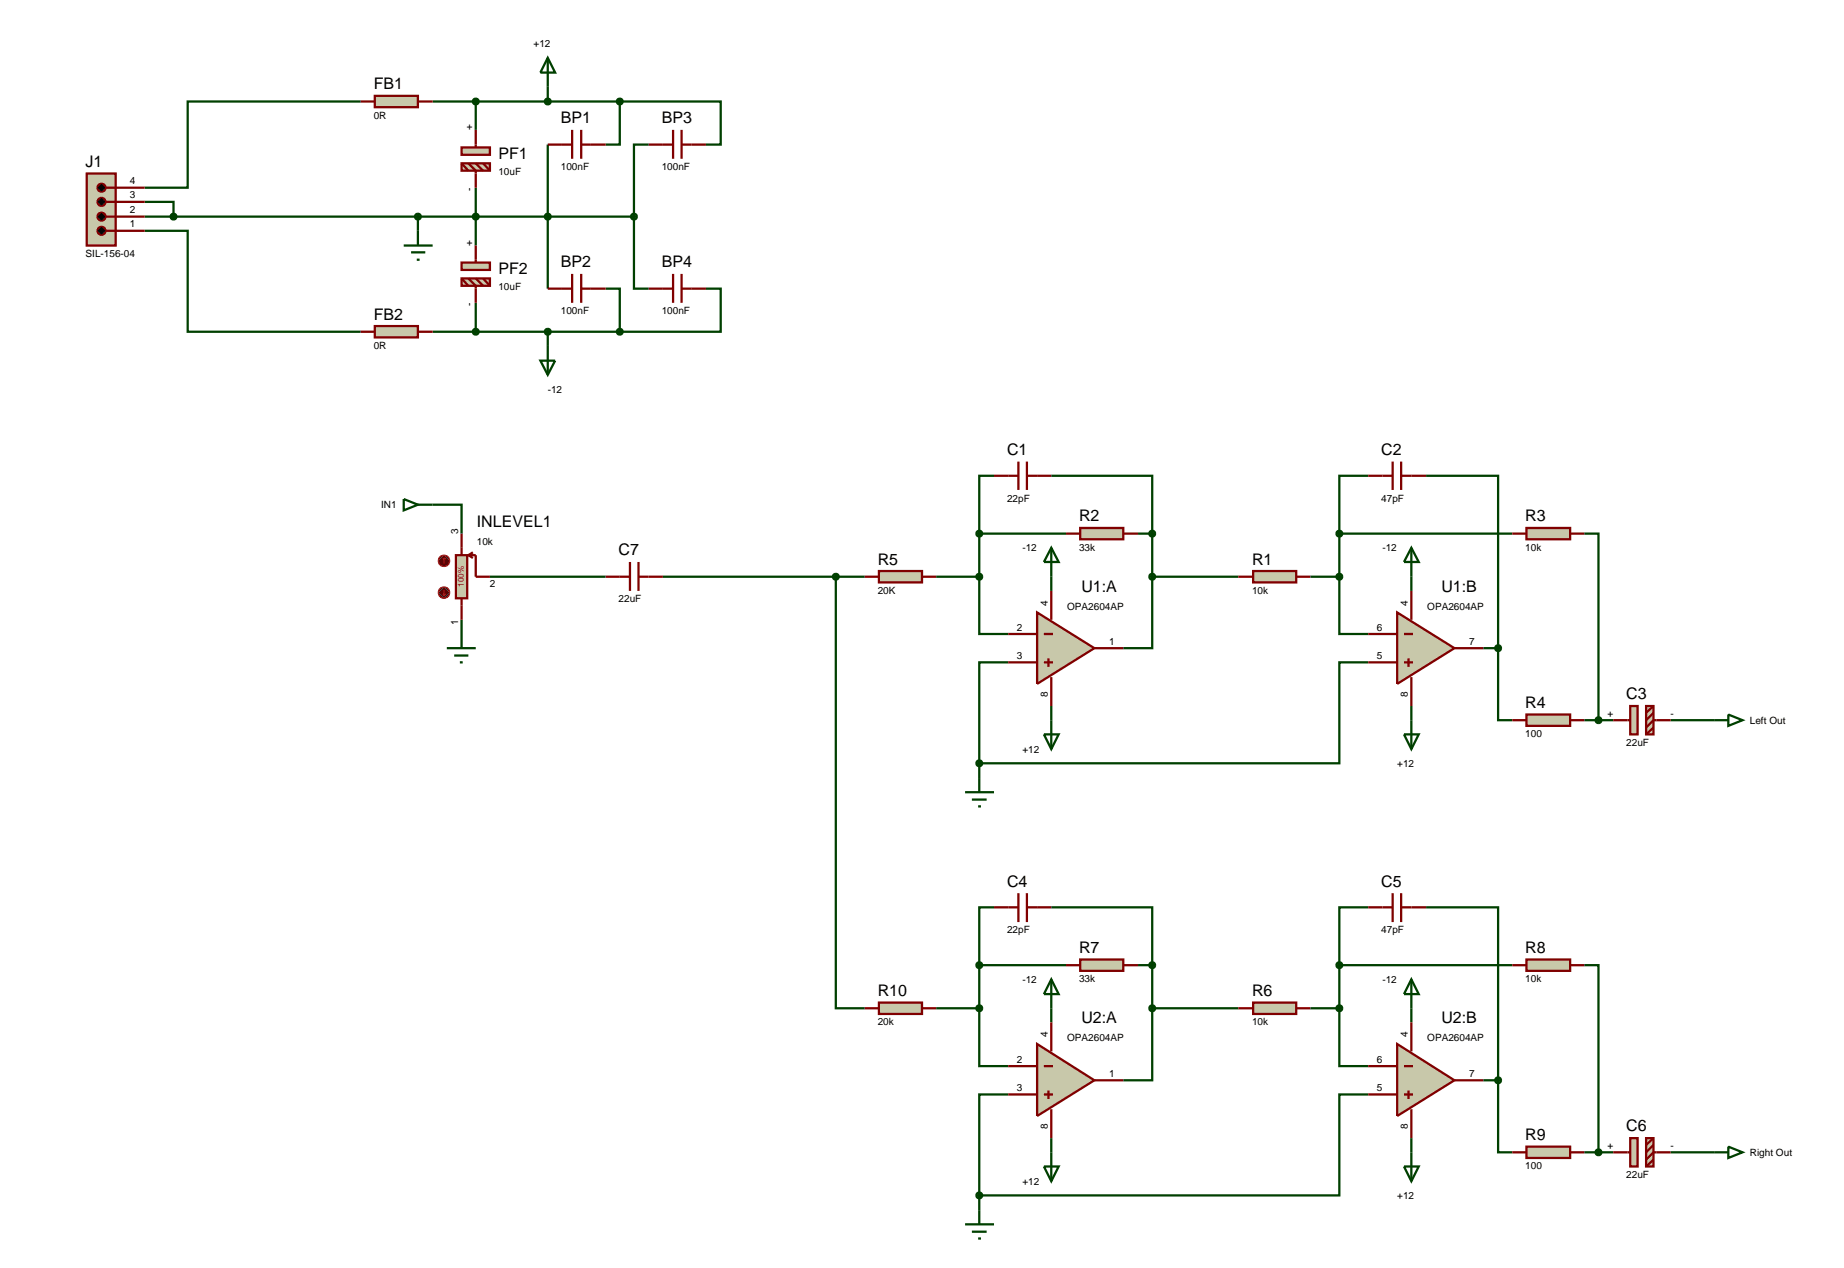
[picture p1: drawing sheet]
<svg xmlns="http://www.w3.org/2000/svg" width="325mm" height="224mm" viewBox="0 0 325 224" stroke-linecap="round" stroke-linejoin="round" font-family="sans-serif">
<g fill="none" stroke="#004000" stroke-width=".4">
<path d="M63.6 17.9h-30.5v15.2h-7.6M76.3 17.9h33M83.9 17.9v5M96.6 15.3v2.6M109.3 17.9v7.6h-2.5M109.3 17.9h17.8v7.6h-2.6M25.5 35.6h5.1v2.6M25.5 38.2h86.3M73.7 38.2v2.5M83.9 33.1v10.2M96.6 25.5v25.4M111.8 38.2v12.7h2.6"/>
<path d="M114.4 25.5h-2.6v12.7M25.5 40.7h7.6v17.8h30.5M76.3 58.5h33M83.9 53.4v5.1M96.6 58.5v2.5M106.8 50.9h2.5v7.6M124.5 50.9h2.6v7.6h-17.8M71.2 88l2.5 1-2.5 1zM73.7 89h7.7v5.1M172.7 94.1h15.3M172.7 94.1v7.6M175.3 83.9h-2.6v10.2"/>
<path d="M185.4 83.9h17.8v10.2M200.7 94.1h2.5M203.2 94.1v7.6M236.2 94.1h30.5M236.2 94.1v7.6M241.3 83.9h-5.1v10.2M251.5 83.9h12.7v30.4M279.4 94.1h2.5v32.9M81.4 109.3v2.5M86.4 101.7h20.4M116.9 101.7h35.6M147.4 101.7v76.1h5.1"/>
<path d="M165.1 101.7h7.6M172.7 101.7v10.1h5.1M177.8 116.8h-5.1v17.8M185.4 101.7v2.5M203.2 101.7v12.6h-5.1M203.2 101.7h15.2M231.1 101.7h5.1M236.2 101.7v10.1h5.1M241.3 116.8h-5.1v17.8h-63.5M248.9 101.7v2.5M261.6 114.3h2.6M264.2 114.3v12.7h2.5"/>
<path d="M172.7 134.6v2.6M185.4 124.5v2.5M248.9 124.5v2.5M279.4 127h5.1M294.6 127h7.7M165.1 177.8h7.6M172.7 177.8v10.2h5.1M172.7 170.2v7.6M172.7 170.2h15.3M175.3 160h-2.6v10.2M185.4 160h17.8v10.2M185.4 177.8v2.5"/>
<path d="M200.7 170.2h2.5M203.2 177.8v12.7h-5.1M203.2 177.8h15.2M203.2 170.2v7.6M231.1 177.8h5.1M236.2 177.8v10.2h5.1M236.2 170.2v7.6M236.2 170.2h30.5M241.3 160h-5.1v10.2M248.9 177.8v2.5M251.5 160h12.7v30.5M279.4 170.2h2.5v33"/>
<path d="M177.8 193h-5.1v17.8M241.3 193h-5.1v17.8h-63.5M261.6 190.5h2.6M264.2 190.5v12.7h2.5M172.7 210.8v2.6M185.4 200.7v2.5M248.9 200.7v2.5M279.4 203.2h5.1M294.6 203.2h7.7"/>
</g>
<path d="M80.4 97.9h2v7.6h-2z" fill="#c8c8aa" stroke="#800000" stroke-width=".4"/>
<path d="M81.4 94.1v3.8M82.6 97.9l.8 .5M82.6 97.9h1.3v3.8h2.5M83.4 97.4l-.8 .5M81.4 105.5v3.8" fill="none" stroke="#800000" stroke-width=".4"/>
<path d="M77.6 98.2l.7-.3-1 1zM78.3 97.9a.94 .94 0 0 1 1 1zM79.3 98.9a.94 .94 0 0 1-1 1zM77.3 98.9l1 1a.94 .94 0 0 1-1-1z" fill="#400000" stroke="#f00" stroke-width=".2"/>
<path d="M77.3 98.9l1-1 1 1-1 1z" fill="#400000"/>
<path d="M78.3 98.4l-.2 .2M78.3 98.4l.3 .2M78.3 98.4v1" fill="none" stroke="#f00" stroke-width=".2"/>
<path d="M77.6 103.8l.7-.3-1 1zM78.3 103.5a.94 .94 0 0 1 1 1zM78.3 105.5l1-1a.94 .94 0 0 1-1 1zM77.3 104.5l1 1a.94 .94 0 0 1-1-1z" fill="#400000" stroke="#f00" stroke-width=".2"/>
<path d="M78.3 103.5l1 1-1 1-1-1z" fill="#400000"/>
<path d="M78.1 104.7l.2 .3M78.3 104v1M78.6 104.7l-.3 .3" fill="none" stroke="#f00" stroke-width=".2"/>
<path d="M78.8 114.3h5.1M80.1 115.6h2.5M81.1 116.8h.5M81.4 111.8v2.5" fill="none" stroke="#004000" stroke-width=".4"/>
<path d="M182.9 108l10.1 6.3-10.1 6.3z" fill="#c8c8aa" stroke="#800000" stroke-width=".4"/>
<path d="M177.8 111.8h5.1M177.8 116.8h5.1M184.1 111.8h1.6M184.1 116.8h1.6M184.9 116.1v1.5M185.4 104.2v5.1M185.4 119.4v5.1M193 114.3h5.1" fill="none" stroke="#800000" stroke-width=".4"/>
<path d="M246.4 108l10.1 6.3-10.1 6.3z" fill="#c8c8aa" stroke="#800000" stroke-width=".4"/>
<path d="M241.3 111.8h5.1M241.3 116.8h5.1M247.6 111.8h1.6M247.6 116.8h1.6M248.4 116.1v1.5M248.9 104.2v5.1M248.9 119.4v5.1M256.5 114.3h5.1" fill="none" stroke="#800000" stroke-width=".4"/>
<path d="M221 100.7h7.6v2h-7.6z" fill="#c8c8aa" stroke="#800000" stroke-width=".4"/>
<path d="M218.4 101.7h2.6M228.6 101.7h2.5" fill="none" stroke="#800000" stroke-width=".4"/>
<path d="M190.5 93.1h7.6v2h-7.6z" fill="#c8c8aa" stroke="#800000" stroke-width=".4"/>
<path d="M188 94.1h2.5M198.1 94.1h2.6" fill="none" stroke="#800000" stroke-width=".4"/>
<path d="M269.2 93.1h7.7v2h-7.7z" fill="#c8c8aa" stroke="#800000" stroke-width=".4"/>
<path d="M175.3 83.9h4.3M179.6 81.4v5M181.1 81.4v5M181.1 83.9h4.3M241.3 83.9h4.3M245.6 81.4v5M247.1 83.9h4.4M247.1 81.4v5M266.7 94.1h2.5M276.9 94.1h2.5" fill="none" stroke="#800000" stroke-width=".4"/>
<path d="M185.4 96.6l1.3 2.5h-2.6zM185.4 96.6v5.1M248.9 96.6l1.3 2.5h-2.6zM248.9 96.6v5.1M170.2 139.7h5.1M172.7 137.2v2.5M184.1 129.5h2.6l-1.3 2.6zM185.4 127v5.1M247.6 129.5h2.6l-1.3 2.6zM248.9 127v5.1M171.4 141h2.6M172.5 142.2h.5" fill="none" stroke="#004000" stroke-width=".4"/>
<path d="M269.2 126h7.7v2h-7.7z" fill="#c8c8aa" stroke="#800000" stroke-width=".4"/>
<path d="M266.7 127h2.5M276.9 127h2.5" fill="none" stroke="#800000" stroke-width=".4"/>
<g fill="#c8c8aa" stroke="#800000" stroke-width=".4">
<path d="M287.5 124.5h1.3v5h-1.3z"/>
<path d="M290.3 124.5h1.3v5h-1.3z"/>
</g>
<path d="M284.5 127h3M291.6 124.5l-1.3 1.2M291.6 125.7l-1.3 1.3M291.6 128.3l-1.3 1.2M294.6 127h-3l-1.3 1.3" fill="none" stroke="#800000" stroke-width=".4"/>
<path d="M302.3 127h2.5M304.8 126l2.5 1-2.5 1zM302.3 203.2h2.5M304.8 202.2l2.5 1-2.5 1z" fill="none" stroke="#004000" stroke-width=".4"/>
<path d="M155 100.7h7.6v2h-7.6z" fill="#c8c8aa" stroke="#800000" stroke-width=".4"/>
<path d="M152.5 101.7h2.5M162.6 101.7h2.5" fill="none" stroke="#800000" stroke-width=".4"/>
<path d="M202.8 93.8l.4-.2-.5 .5zM203.2 93.6l.4 .2 .1 .3zM203.7 94.1l-.1 .3-.4 .2zM202.7 94.1l.5 .5-.4-.2z" fill="#004000" stroke="#004000" stroke-width=".4"/>
<path d="M202.7 94.1l.5-.5 .5 .5-.5 .5z" fill="#004000"/>
<path d="M172.4 93.7l.3-.1-.5 .5zM172.7 93.6l.3 .1 .2 .4zM173.2 94.1l-.1 .3-.4 .2zM172.2 94.1l.5 .5-.4-.2z" fill="#004000" stroke="#004000" stroke-width=".4"/>
<path d="M172.2 94.1l.5-.5 .5 .5-.5 .5z" fill="#004000"/>
<path d="M172.4 134.2l.3-.1-.5 .5zM172.7 134.1l.3 .1 .2 .4zM172.7 135.1l.5-.5-.2 .4zM172.2 134.6l.5 .5-.3-.1z" fill="#004000" stroke="#004000" stroke-width=".4"/>
<path d="M172.7 134.1l.5 .5-.5 .5-.5-.5z" fill="#004000"/>
<path d="M235.8 93.8l.4-.2-.5 .5zM236.2 93.6l.3 .1 .2 .4zM236.7 94.1l-.1 .3-.4 .2zM235.7 94.1l.5 .5-.4-.2z" fill="#004000" stroke="#004000" stroke-width=".4"/>
<path d="M235.7 94.1l.5-.5 .5 .5-.5 .5z" fill="#004000"/>
<path d="M235.9 101.3l.3-.1-.5 .5zM236.2 101.2l.4 .2 .1 .3zM236.2 102.2l.5-.5-.2 .4zM235.7 101.7l.5 .5-.4-.2z" fill="#004000" stroke="#004000" stroke-width=".4"/>
<path d="M236.2 101.2l.5 .5-.5 .5-.5-.5z" fill="#004000"/>
<path d="M263.8 114l.4-.2-.5 .5zM264.2 113.8l.3 .1 .2 .4zM264.7 114.3l-.1 .3-.4 .2zM263.7 114.3l.5 .5-.4-.2z" fill="#004000" stroke="#004000" stroke-width=".4"/>
<path d="M263.7 114.3l.5-.5 .5 .5-.5 .5z" fill="#004000"/>
<path d="M281.5 126.7l.4-.2-.5 .5zM281.9 126.5l.4 .2 .1 .3zM282.4 127l-.1 .3-.4 .2zM281.4 127l.5 .5-.4-.2z" fill="#004000" stroke="#004000" stroke-width=".4"/>
<path d="M281.4 127l.5-.5 .5 .5-.5 .5z" fill="#004000"/>
<path d="M182.9 184.1l10.1 6.4-10.1 6.3z" fill="#c8c8aa" stroke="#800000" stroke-width=".4"/>
<path d="M177.8 188h5.1M177.8 193h5.1M184.1 188h1.6M184.1 193h1.6M184.9 192.3v1.5M185.4 180.3v5.1M185.4 195.6v5.1M193 190.5h5.1" fill="none" stroke="#800000" stroke-width=".4"/>
<path d="M246.4 184.1l10.1 6.4-10.1 6.3z" fill="#c8c8aa" stroke="#800000" stroke-width=".4"/>
<path d="M241.3 188h5.1M241.3 193h5.1M247.6 188h1.6M247.6 193h1.6M248.4 192.3v1.5M248.9 180.3v5.1M248.9 195.6v5.1M256.5 190.5h5.1" fill="none" stroke="#800000" stroke-width=".4"/>
<path d="M221 176.8h7.6v2h-7.6z" fill="#c8c8aa" stroke="#800000" stroke-width=".4"/>
<path d="M218.4 177.8h2.6M228.6 177.8h2.5" fill="none" stroke="#800000" stroke-width=".4"/>
<path d="M190.5 169.2h7.6v2h-7.6z" fill="#c8c8aa" stroke="#800000" stroke-width=".4"/>
<path d="M188 170.2h2.5M198.1 170.2h2.6" fill="none" stroke="#800000" stroke-width=".4"/>
<path d="M269.2 169.2h7.7v2h-7.7z" fill="#c8c8aa" stroke="#800000" stroke-width=".4"/>
<path d="M179.6 157.5v5.1M181.1 157.5v5.1M245.6 157.5v5.1M247.1 157.5v5.1M175.3 160h4.3M181.1 160h4.3M241.3 160h4.3M247.1 160h4.4M266.7 170.2h2.5M276.9 170.2h2.5" fill="none" stroke="#800000" stroke-width=".4"/>
<path d="M185.4 172.7l1.3 2.6h-2.6zM185.4 172.7v5.1M248.9 172.7l1.3 2.6h-2.6zM248.9 172.7v5.1M170.2 215.9h5.1M171.4 217.2h2.6M172.5 218.4h.5M172.7 213.4v2.5M184.1 205.7h2.6l-1.3 2.6zM185.4 203.2v5.1M247.6 205.7h2.6l-1.3 2.6zM248.9 203.2v5.1" fill="none" stroke="#004000" stroke-width=".4"/>
<path d="M269.2 202.2h7.7v2h-7.7z" fill="#c8c8aa" stroke="#800000" stroke-width=".4"/>
<path d="M266.7 203.2h2.5M276.9 203.2h2.5" fill="none" stroke="#800000" stroke-width=".4"/>
<path d="M202.9 169.8l.3-.1-.5 .5zM203.2 169.7l.4 .2 .1 .3zM203.7 170.2l-.1 .3-.4 .2zM202.7 170.2l.5 .5-.4-.2z" fill="#004000" stroke="#004000" stroke-width=".4"/>
<path d="M203.2 169.7l.5 .5-.5 .5-.5-.5z" fill="#004000"/>
<path d="M172.4 169.8l.3-.1-.5 .5zM172.7 169.7l.3 .1 .2 .4zM172.7 170.7l.5-.5-.2 .4zM172.2 170.2l.5 .5-.3-.1z" fill="#004000" stroke="#004000" stroke-width=".4"/>
<path d="M172.7 169.7l.5 .5-.5 .5-.5-.5z" fill="#004000"/>
<path d="M172.4 210.4l.3-.1-.5 .5zM172.7 210.3l.3 .1 .2 .4zM172.7 211.3l.5-.5-.2 .4zM172.2 210.8l.5 .5-.3-.1z" fill="#004000" stroke="#004000" stroke-width=".4"/>
<path d="M172.7 210.3l.5 .5-.5 .5-.5-.5z" fill="#004000"/>
<path d="M235.8 169.9l.4-.2-.5 .5zM236.2 169.7l.3 .1 .2 .4zM236.2 170.7l.5-.5-.2 .4zM235.7 170.2l.5 .5-.3-.1z" fill="#004000" stroke="#004000" stroke-width=".4"/>
<path d="M235.7 170.2l.5-.5 .5 .5-.5 .5z" fill="#004000"/>
<path d="M235.8 177.5l.4-.2-.5 .5zM236.2 177.3l.3 .1 .2 .4zM236.7 177.8l-.1 .3-.4 .2zM235.7 177.8l.5 .5-.4-.2z" fill="#004000" stroke="#004000" stroke-width=".4"/>
<path d="M235.7 177.8l.5-.5 .5 .5-.5 .5z" fill="#004000"/>
<path d="M263.8 190.2l.4-.2-.5 .5zM264.2 190l.3 .1 .2 .4zM264.7 190.5l-.1 .3-.4 .2zM263.7 190.5l.5 .5-.4-.2z" fill="#004000" stroke="#004000" stroke-width=".4"/>
<path d="M263.7 190.5l.5-.5 .5 .5-.5 .5z" fill="#004000"/>
<g fill="#c8c8aa" stroke="#800000" stroke-width=".4">
<path d="M287.5 200.7h1.3v5h-1.3z"/>
<path d="M290.3 200.7h1.3v5h-1.3z"/>
</g>
<path d="M284.5 203.2h3M291.6 200.7l-1.3 1.2M291.6 201.9l-1.3 1.3M291.6 204.5l-1.3 1.2M294.6 203.2h-3l-1.3 1.3" fill="none" stroke="#800000" stroke-width=".4"/>
<path d="M281.5 202.9l.4-.2-.5 .5zM281.9 202.7l.3 .1 .2 .4zM282.4 203.2l-.1 .3-.4 .2zM281.4 203.2l.5 .5-.4-.2z" fill="#004000" stroke="#004000" stroke-width=".4"/>
<path d="M281.4 203.2l.5-.5 .5 .5-.5 .5z" fill="#004000"/>
<path d="M172.4 101.3l.3-.1-.5 .5zM172.7 101.2l.4 .2 .1 .3zM172.7 102.2l.5-.5-.2 .4zM172.2 101.7l.5 .5-.4-.2z" fill="#004000" stroke="#004000" stroke-width=".4"/>
<path d="M172.7 101.2l.5 .5-.5 .5-.5-.5z" fill="#004000"/>
<path d="M111.1 99.1v5.1M112.6 99.1v5.1M106.8 101.7h4.3M112.6 101.7h4.3" fill="none" stroke="#800000" stroke-width=".4"/>
<path d="M202.9 101.3l.3-.1-.5 .5zM203.2 101.2l.4 .2 .1 .3zM203.7 101.7l-.1 .3-.4 .2zM202.7 101.7l.5 .5-.4-.2z" fill="#004000" stroke="#004000" stroke-width=".4"/>
<path d="M203.2 101.2l.5 .5-.5 .5-.5-.5z" fill="#004000"/>
<path d="M202.9 177.4l.3-.1-.5 .5zM203.2 177.3l.4 .2 .1 .3zM203.7 177.8l-.1 .3-.4 .2zM202.7 177.8l.5 .5-.4-.2z" fill="#004000" stroke="#004000" stroke-width=".4"/>
<path d="M203.2 177.3l.5 .5-.5 .5-.5-.5z" fill="#004000"/>
<path d="M96.6 10.2l1.3 2.6h-2.6zM96.6 10.2v5.1M71.2 43.3h5.1M72.5 44.5h2.5M73.5 45.8h.5M73.7 40.7v2.6M95.3 63.6h2.6l-1.3 2.5zM96.6 61v5.1" fill="none" stroke="#004000" stroke-width=".4"/>
<path d="M66.1 16.9h7.6v2h-7.6z" fill="#c8c8aa" stroke="#800000" stroke-width=".4"/>
<path d="M63.6 17.9h2.5M73.7 17.9h2.6" fill="none" stroke="#800000" stroke-width=".4"/>
<path d="M66.1 57.5h7.6v2h-7.6z" fill="#c8c8aa" stroke="#800000" stroke-width=".4"/>
<path d="M63.6 58.5h2.5M73.7 58.5h2.6" fill="none" stroke="#800000" stroke-width=".4"/>
<path d="M15.3 30.6h5.1v12.7h-5.1z" fill="#c8c8aa" stroke="#800000" stroke-width=".4"/>
<path d="M18.6 38.2h6.9M18.6 35.6h6.9M18.6 33.1h6.9M18.6 40.7h6.9" fill="none" stroke="#800000" stroke-width=".4"/>
<g fill="#000" stroke="#800000" stroke-width=".4">
<path d="M17.4 37.7l.5-.2-.7 .7zM17.9 37.5a.68 .68 0 0 1 .7 .7zM18.6 38.2a.68 .68 0 0 1-.7 .7zM17.2 38.2l.7 .7a.68 .68 0 0 1-.7-.7z"/>
<path d="M17.4 35.1l.5-.2-.7 .7zM17.9 34.9a.68 .68 0 0 1 .7 .7zM18.6 35.6a.68 .68 0 0 1-.7 .7zM17.2 35.6l.7 .7a.68 .68 0 0 1-.7-.7z"/>
<path d="M17.4 32.6l.5-.2-.7 .7zM17.9 32.4a.68 .68 0 0 1 .7 .7zM18.6 33.1a.68 .68 0 0 1-.7 .7zM17.2 33.1l.7 .7a.68 .68 0 0 1-.7-.7z"/>
<path d="M17.4 40.2l.5-.2-.7 .7zM17.9 40a.68 .68 0 0 1 .7 .7zM18.6 40.7a.68 .68 0 0 1-.7 .7zM17.2 40.7l.7 .7a.68 .68 0 0 1-.7-.7z"/>
</g>
<path d="M17.9 37.5l.7 .7-.7 .7-.7-.7zM17.9 34.9l.7 .7-.7 .7-.7-.7zM17.9 32.4l.7 .7-.7 .7-.7-.7zM17.9 40l.7 .7-.7 .7-.7-.7z" fill="#000"/>
<path d="M30.3 37.8l.3-.1-.5 .5zM30.6 37.7l.3 .1 .2 .4zM31.1 38.2l-.2 .4-.3 .1zM30.1 38.2l.5 .5-.4-.2z" fill="#004000" stroke="#004000" stroke-width=".4"/>
<path d="M30.6 37.7l.5 .5-.5 .5-.5-.5z" fill="#004000"/>
<g fill="#c8c8aa" stroke="#800000" stroke-width=".4">
<path d="M81.4 26h5v1.3h-5z"/>
<path d="M81.4 28.8h5v1.3h-5z"/>
</g>
<path d="M81.4 28.8l1.2 1.3M82.6 28.8l1.3 1.3v3M83.9 22.9v3.1M83.9 28.8l1.3 1.3M85.2 28.8l1.2 1.3" fill="none" stroke="#800000" stroke-width=".4"/>
<path d="M83.5 17.6l.4-.2-.5 .5zM83.9 17.4l.4 .2 .1 .3zM84.4 17.9l-.1 .3-.4 .2zM83.4 17.9l.5 .5-.3-.1z" fill="#004000" stroke="#004000" stroke-width=".4"/>
<path d="M83.4 17.9l.5-.5 .5 .5-.5 .5z" fill="#004000"/>
<path d="M83.5 37.9l.4-.2-.5 .5zM83.9 37.7l.4 .2 .1 .3zM84.4 38.2l-.1 .3-.4 .2zM83.4 38.2l.5 .5-.3-.1z" fill="#004000" stroke="#004000" stroke-width=".4"/>
<path d="M83.4 38.2l.5-.5 .5 .5-.5 .5z" fill="#004000"/>
<g fill="#c8c8aa" stroke="#800000" stroke-width=".4">
<path d="M81.4 46.3h5v1.3h-5z"/>
<path d="M81.4 49.1h5v1.3h-5z"/>
</g>
<path d="M81.4 49.1l1.2 1.3M82.6 49.1l1.3 1.3v3M83.9 43.3v3M83.9 49.1l1.3 1.3M85.2 49.1l1.2 1.3" fill="none" stroke="#800000" stroke-width=".4"/>
<path d="M83.5 58.2l.4-.2-.5 .5zM83.9 58l.4 .2 .1 .3zM83.9 59l.5-.5-.1 .3zM83.4 58.5l.5 .5-.3-.1z" fill="#004000" stroke="#004000" stroke-width=".4"/>
<path d="M83.4 58.5l.5-.5 .5 .5-.5 .5z" fill="#004000"/>
<path d="M96.6 25.5h4.3M100.9 22.9v5.1M102.5 22.9v5.1M102.5 25.5h4.3M96.6 50.9h4.3M100.9 48.3v5.1M102.5 48.3v5.1M102.5 50.9h4.3" fill="none" stroke="#800000" stroke-width=".4"/>
<path d="M96.2 37.9l.4-.2-.5 .5zM96.6 37.7l.4 .2 .1 .3zM97.1 38.2l-.2 .4-.3 .1zM96.1 38.2l.5 .5-.3-.1z" fill="#004000" stroke="#004000" stroke-width=".4"/>
<path d="M96.1 38.2l.5-.5 .5 .5-.5 .5z" fill="#004000"/>
<path d="M96.2 17.6l.4-.2-.5 .5zM96.6 17.4l.3 .1 .2 .4zM97.1 17.9l-.1 .3-.4 .2zM96.1 17.9l.5 .5-.3-.1z" fill="#004000" stroke="#004000" stroke-width=".4"/>
<path d="M96.1 17.9l.5-.5 .5 .5-.5 .5z" fill="#004000"/>
<path d="M108.9 17.6l.4-.2-.5 .5zM109.3 17.4l.3 .1 .2 .4zM109.8 17.9l-.1 .3-.4 .2zM108.8 17.9l.5 .5-.3-.1z" fill="#004000" stroke="#004000" stroke-width=".4"/>
<path d="M108.8 17.9l.5-.5 .5 .5-.5 .5z" fill="#004000"/>
<path d="M96.2 58.2l.4-.2-.5 .5zM96.6 58l.3 .1 .2 .4zM97.1 58.5l-.1 .3-.4 .2zM96.1 58.5l.5 .5-.3-.1z" fill="#004000" stroke="#004000" stroke-width=".4"/>
<path d="M96.1 58.5l.5-.5 .5 .5-.5 .5z" fill="#004000"/>
<path d="M108.9 58.2l.4-.2-.5 .5zM109.3 58l.3 .1 .2 .4zM109.8 58.5l-.1 .3-.4 .2zM108.8 58.5l.5 .5-.3-.1z" fill="#004000" stroke="#004000" stroke-width=".4"/>
<path d="M108.8 58.5l.5-.5 .5 .5-.5 .5z" fill="#004000"/>
<path d="M73.4 37.8l.3-.1-.5 .5zM73.7 37.7l.3 .1 .2 .4zM73.7 38.7l.5-.5-.2 .4zM73.2 38.2l.5 .5-.4-.2z" fill="#004000" stroke="#004000" stroke-width=".4"/>
<path d="M73.7 37.7l.5 .5-.5 .5-.5-.5z" fill="#004000"/>
<path d="M114.4 25.5h4.3M118.7 22.9v5.1M120.2 22.9v5.1M120.2 25.5h4.3M114.4 50.9h4.3M118.7 48.3v5.1M120.2 48.3v5.1M120.2 50.9h4.3" fill="none" stroke="#800000" stroke-width=".4"/>
<path d="M111.5 37.8l.3-.1-.5 .5zM111.8 37.7l.3 .1 .2 .4zM111.8 38.7l.5-.5-.2 .4zM111.3 38.2l.5 .5-.3-.1z" fill="#004000" stroke="#004000" stroke-width=".4"/>
<path d="M111.8 37.7l.5 .5-.5 .5-.5-.5z" fill="#004000"/>
<path d="M155 176.8h7.6v2h-7.6z" fill="#c8c8aa" stroke="#800000" stroke-width=".4"/>
<path d="M152.5 177.8h2.5M162.6 177.8h2.5" fill="none" stroke="#800000" stroke-width=".4"/>
<path d="M172.4 177.4l.3-.1-.5 .5zM172.7 177.3l.3 .1 .2 .4zM172.7 178.3l.5-.5-.2 .4zM172.2 177.8l.5 .5-.4-.2z" fill="#004000" stroke="#004000" stroke-width=".4"/>
<path d="M172.7 177.3l.5 .5-.5 .5-.5-.5z" fill="#004000"/>
<path d="M147 101.4l.4-.2-.5 .5zM147.4 101.2l.4 .2 .1 .3zM147.9 101.7l-.1 .3-.4 .2zM146.9 101.7l.5 .5-.3-.1z" fill="#004000" stroke="#004000" stroke-width=".4"/>
<path d="M146.9 101.7l.5-.5 .5 .5-.5 .5z" fill="#004000"/>
<g font-size="2.8">
<text x="65.9" y="15.8">FB1</text>
<text x="98.9" y="21.8">BP1</text>
<text x="116.7" y="21.8">BP3</text>
<text x="15.1" y="29.5">J1</text>
<text x="87.9" y="28.1">PF1</text>
<text x="98.9" y="47.2">BP2</text>
<text x="116.7" y="47.2">BP4</text>
<text x="87.9" y="48.4">PF2</text>
<text x="65.9" y="56.4">FB2</text>
<text x="177.6" y="80.3">C1</text>
<text x="243.6" y="80.3">C2</text>
<text x="84.1" y="93">INLEVEL1</text>
<text x="190.3" y="92">R2</text>
<text x="269" y="92">R3</text>
<text x="109.1" y="98">C7</text>
<text x="154.8" y="99.6">R5</text>
<text x="220.8" y="99.6">R1</text>
<text x="190.7" y="104.4">U1:A</text>
<text x="254.2" y="104.4">U1:B</text>
<text x="269" y="124.9">R4</text>
<text x="286.8" y="123.3">C3</text>
<text x="177.6" y="156.4">C4</text>
<text x="243.6" y="156.4">C5</text>
<text x="190.3" y="168.1">R7</text>
<text x="269" y="168.1">R8</text>
<text x="154.8" y="175.7">R10</text>
<text x="220.8" y="175.7">R6</text>
<text x="190.7" y="180.5">U2:A</text>
<text x="254.2" y="180.5">U2:B</text>
<text x="269" y="201.1">R9</text>
<text x="286.8" y="199.5">C6</text>
</g>
<g font-size="1.8">
<text x="94.1" y="8.3">+12</text>
<text x="65.9" y="20.9">0R</text>
<text x="83.3" y="22.9" transform="rotate(-90 83.3 22.9)">+</text>
<text x="98.9" y="30">100nF</text>
<text x="116.7" y="30">100nF</text>
<text x="22.9" y="35">3</text>
<text x="22.9" y="32.5">4</text>
<text x="83.3" y="33.7" transform="rotate(-90 83.3 33.7)">-</text>
<text x="87.9" y="30.9">10uF</text>
<text x="22.9" y="40.1">1</text>
<text x="22.9" y="37.6">2</text>
<text x="15.1" y="45.3">SIL-156-04</text>
<text x="83.3" y="43.3" transform="rotate(-90 83.3 43.3)">+</text>
<text x="83.3" y="54" transform="rotate(-90 83.3 54)">-</text>
<text x="87.9" y="51.2">10uF</text>
<text x="98.9" y="55.4">100nF</text>
<text x="116.7" y="55.4">100nF</text>
<text x="65.9" y="61.5">0R</text>
<text x="96.6" y="69.3">-12</text>
<text x="67.2" y="89.6">IN1</text>
<text x="177.6" y="88.5">22pF</text>
<text x="243.6" y="88.5">47pF</text>
<text x="80.8" y="94.1" transform="rotate(-90 80.8 94.1)">3</text>
<text x="84.1" y="96.1">10k</text>
<text x="180.3" y="97.2">-12</text>
<text x="190.3" y="97.1">33k</text>
<text x="243.8" y="97.2">-12</text>
<text x="269" y="97.1">10k</text>
<text x="86.4" y="103.5">2</text>
<text x="109.1" y="106.2">22uF</text>
<text x="154.8" y="104.7">20K</text>
<text x="184.8" y="106.8" transform="rotate(-90 184.8 106.8)">4</text>
<text x="188.2" y="107.5">OPA2604AP</text>
<text x="220.8" y="104.7">10k</text>
<text x="248.3" y="106.8" transform="rotate(-90 248.3 106.8)">4</text>
<text x="251.7" y="107.5">OPA2604AP</text>
<text x="80.8" y="110.3" transform="rotate(-90 80.8 110.3)">1</text>
<text x="179.3" y="111.2">2</text>
<text x="195.6" y="113.7">1</text>
<text x="242.8" y="111.2">6</text>
<text x="259.1" y="113.7">7</text>
<text x="179.3" y="116.2">3</text>
<text x="242.8" y="116.2">5</text>
<text x="184.8" y="122.9" transform="rotate(-90 184.8 122.9)">8</text>
<text x="248.3" y="122.9" transform="rotate(-90 248.3 122.9)">8</text>
<text x="269" y="130">100</text>
<text x="283.5" y="126.4">+</text>
<text x="286.8" y="131.5">22uF</text>
<text x="294.6" y="126.4">-</text>
<text x="308.6" y="127.6">Left Out</text>
<text x="180.3" y="132.7">+12</text>
<text x="246.4" y="135.2">+12</text>
<text x="177.6" y="164.6">22pF</text>
<text x="243.6" y="164.6">47pF</text>
<text x="180.3" y="173.3">-12</text>
<text x="190.3" y="173.2">33k</text>
<text x="243.8" y="173.3">-12</text>
<text x="269" y="173.2">10k</text>
<text x="154.8" y="180.8">20k</text>
<text x="184.8" y="182.9" transform="rotate(-90 184.8 182.9)">4</text>
<text x="188.2" y="183.6">OPA2604AP</text>
<text x="220.8" y="180.8">10k</text>
<text x="248.3" y="182.9" transform="rotate(-90 248.3 182.9)">4</text>
<text x="251.7" y="183.6">OPA2604AP</text>
<text x="179.3" y="187.4">2</text>
<text x="195.6" y="189.9">1</text>
<text x="242.8" y="187.4">6</text>
<text x="259.1" y="189.9">7</text>
<text x="179.3" y="192.4">3</text>
<text x="242.8" y="192.4">5</text>
<text x="184.8" y="199.1" transform="rotate(-90 184.8 199.1)">8</text>
<text x="248.3" y="199.1" transform="rotate(-90 248.3 199.1)">8</text>
<text x="283.5" y="202.6">+</text>
<text x="294.6" y="202.6">-</text>
<text x="308.6" y="203.8">Right Out</text>
<text x="180.3" y="208.9">+12</text>
<text x="269" y="206.2">100</text>
<text x="286.8" y="207.7">22uF</text>
<text x="246.4" y="211.4">+12</text>
</g>
<text font-size="1.4" fill="#c00000" x="81.8" y="103.5" transform="rotate(-90 81.8 103.5)">100%</text>
</svg>
